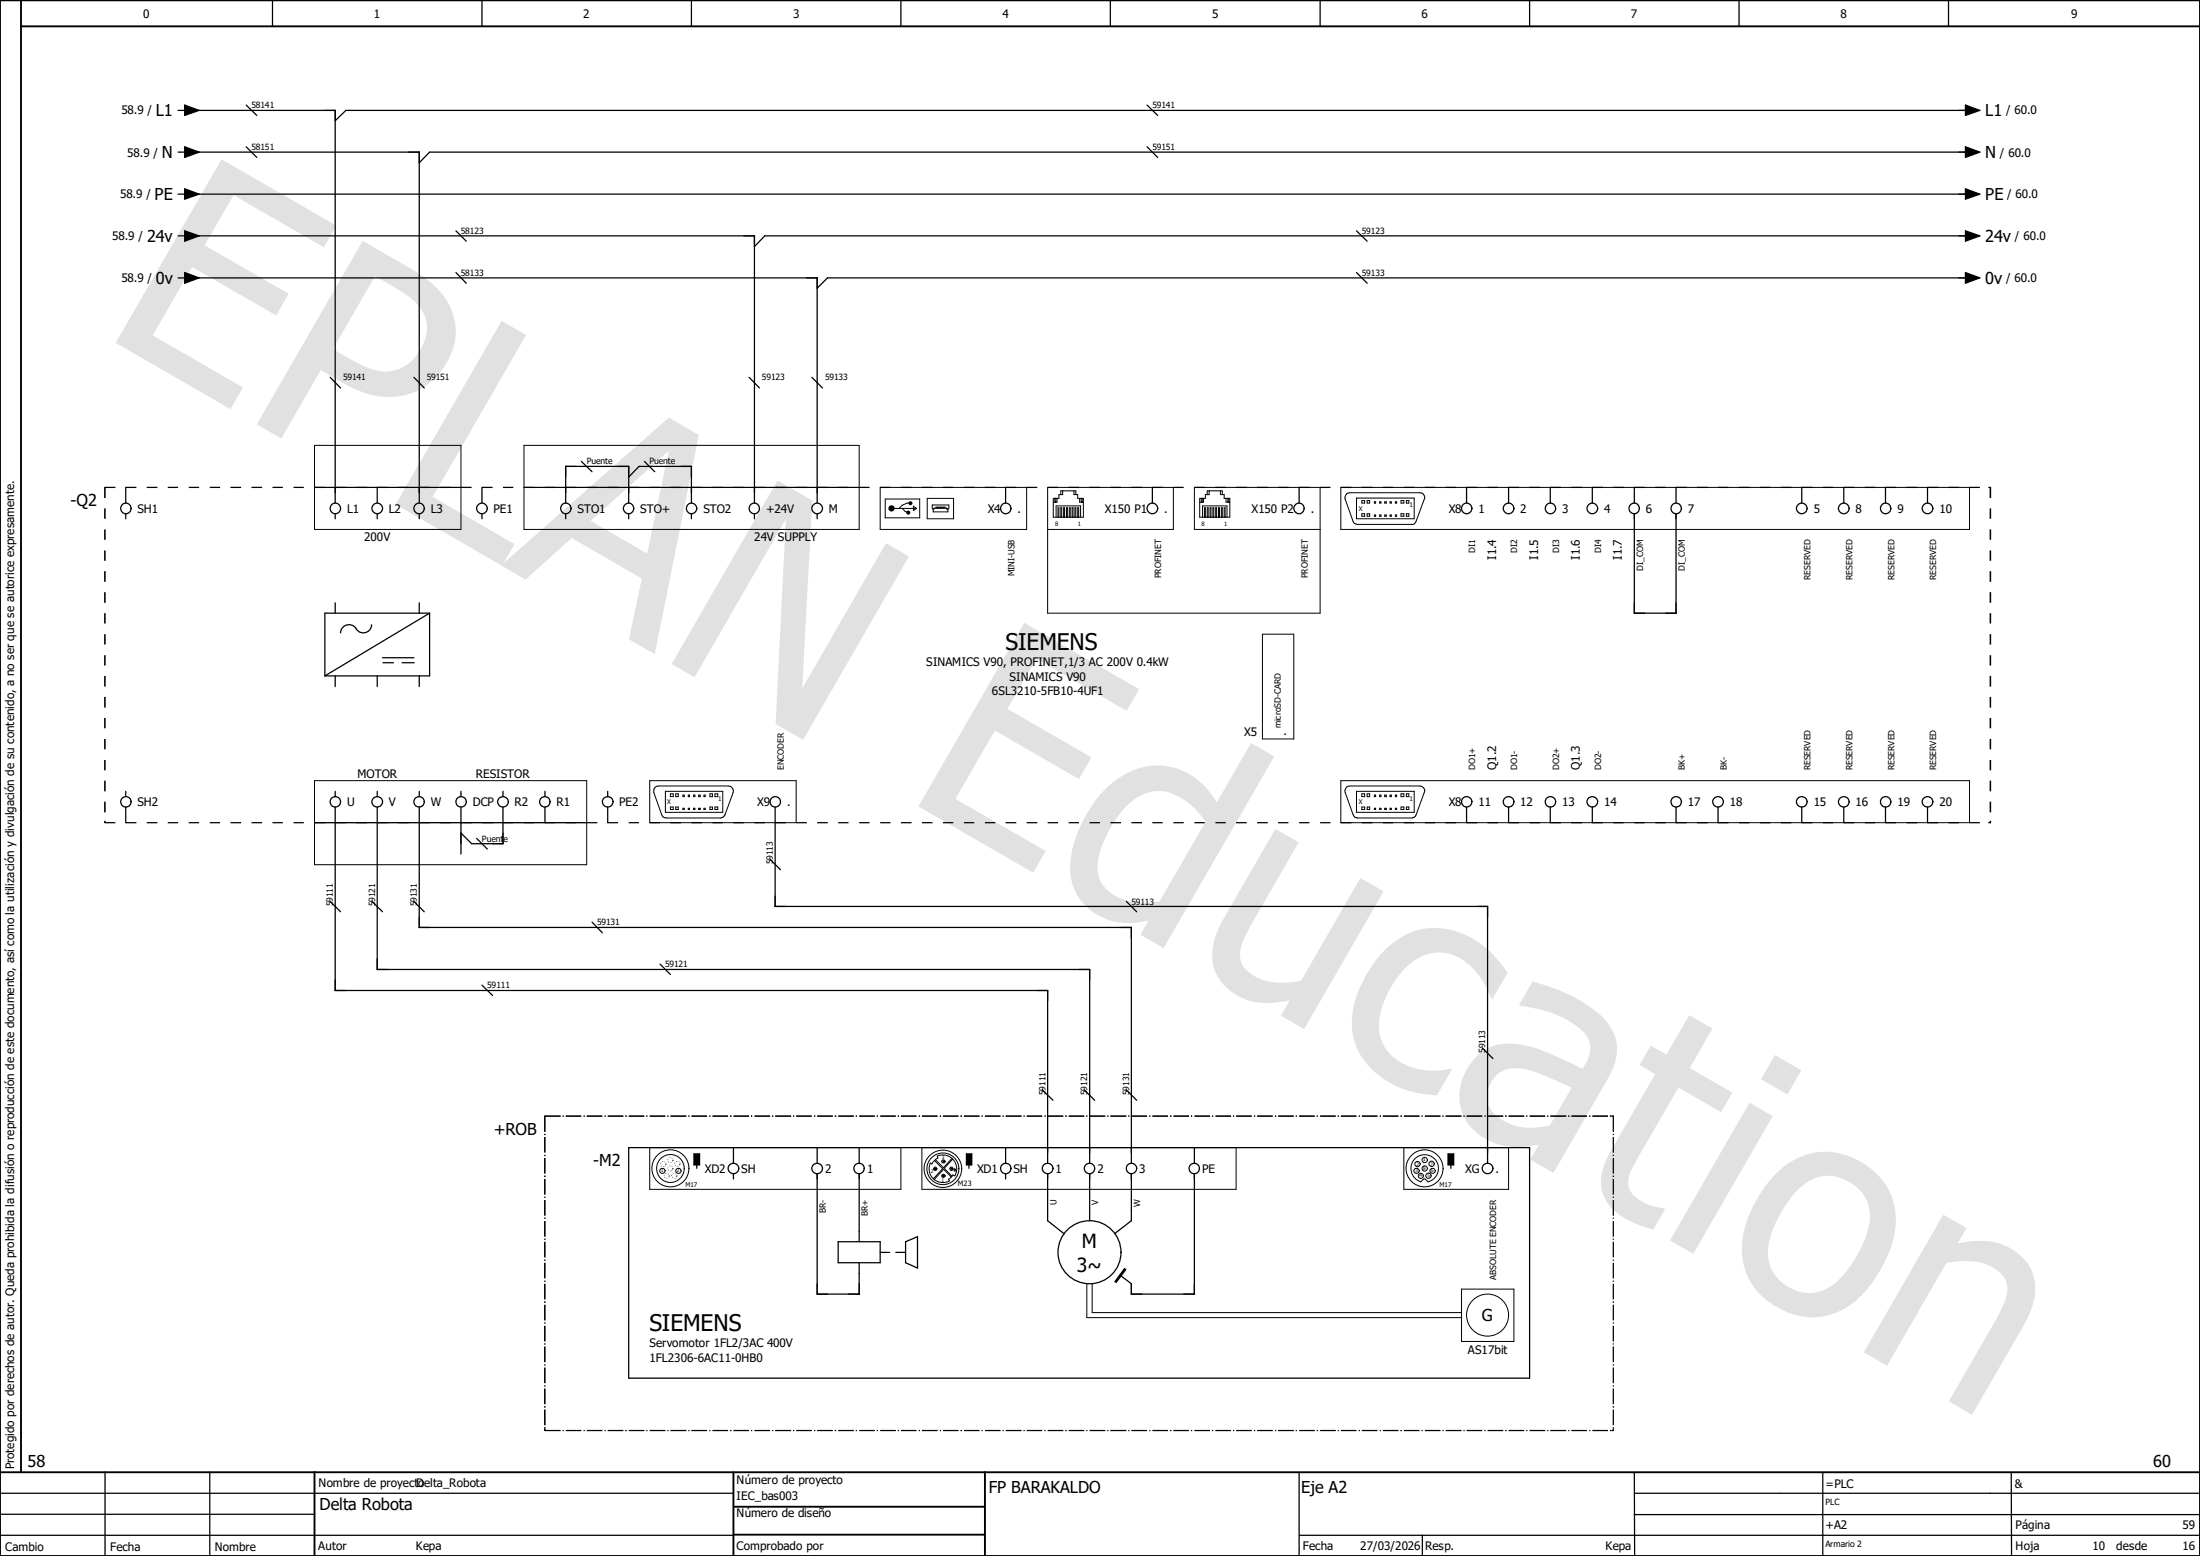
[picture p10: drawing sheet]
<svg xmlns="http://www.w3.org/2000/svg" width="297mm" height="210mm" viewBox="0 0 297 210" stroke-linecap="round" stroke-linejoin="round" font-family="sans-serif">
<path d="M210.1 -.1l-210.1 210.2M0 160.4l70.2 49.6M0 210v.1" fill="none" stroke="#fff" stroke-width=".14"/>
<g fill="none" stroke="#000" stroke-width=".17">
<path d="M36.8 0v3.6M65.1 0v3.6M93.3 0v3.6M121.6 0v3.6M149.9 0v3.6M178.2 0v3.6M206.5 0v3.6M234.8 0v3.6M263.1 0v3.6M14.2 198.7v11.3M28.3 198.7v11.3M175.4 198.8v11.2"/>
<path d="M220.6 198.8l.1 11M246.1 198.8v11.2M271.5 198.8l.1 11.1M0 207.2h99M0 201.5h99M0 204.4h42.5M175.5 207.2h121.5M192 207.2v2.8M220.6 204.4h76.4M220.6 201.5h76.4"/>
</g>
<path d="M0 0h297v210h-297zM2.8 3.6h294.2M2.8 0v198.7M0 198.7h297M42.5 198.7v11.3M99 198.8v11.1M133 198.7v11.3M99 203.4h33.9M99.1 207.1h33.9" fill="none" stroke="#000" stroke-width=".25"/>
<path d="M29.9 21.5l15.5 9-1.7 2.9-12.2-7.1-3.9 6.8 11.4 6.6-1.7 2.9-11.4-6.6-5.3 9.3 12.2 7-1.7 2.9-15.5-8.9zM49 32.5l6.2 3.6a13 13 0 0 1 5.6 5.3 7.9 7.9 0 0 1-.8 8.1 9.1 9.1 0 0 1-11.7 3.2 38.5 38.5 0 0 1-5-2.7l-5.3 9.2-3.3-1.9zM50.6 37.3l-5.7 9.8 2.3 1.3a10.2 10.2 0 0 0 5 1.7 6.1 6.1 0 0 0 5.3-6.9 7.2 7.2 0 0 0-3.6-4.1zM67.7 43.3l3.3 1.9-12.6 21.9 11.1 6.3-1.7 3-14.4-8.3zM67.6 76.3l22.7-19.9 4 2.3-5.9 29.6-3.5-2 1.8-8.2-9.5-5.5-6.2 5.6zM79.7 70.3l7.7 4.4 2.9-13.9zM105 64.9l4.7 2.7-1.4 25.3 11.3-19.6 3.1 1.8-14.3 24.8-3.7-2.2 1.4-27.6-12.3 21.3-3.1-1.8zM138.3 84.1l15.5 8.9-1.7 2.9-12.2-7-3.9 6.8 11.3 6.5-1.6 2.9-11.4-6.5-5.3 9.2 12.2 7.1-1.7 2.9-15.5-9zM149.4 106.4a9.5 9.5 0 0 1 9.3-2.7 9.8 9.8 0 0 1 5.6 4.6l4.6-8 3.1 1.8-14.9 25.9-3.1-1.8 1.1-1.9a9.1 9.1 0 0 1-7.5-1.2 7.2 7.2 0 0 1-3-7.5 18 18 0 0 1 4.8-9.2zM152.1 108.8a15.1 15.1 0 0 0-3.9 7.8 4.5 4.5 0 0 0 3.2 4.7 9.6 9.6 0 0 0 5.2 .3l6.2-10.7a9.3 9.3 0 0 0-5.7-4.1 5.9 5.9 0 0 0-5 2zM172.2 111.9l3.1 1.8-6.4 11.1a8.6 8.6 0 0 0-1.5 4.4 4 4 0 0 0 3 3 10.8 10.8 0 0 0 5.2 .2l8.1-13.9 3.1 1.8-10.7 18.6-3.2-1.8 1.2-2.1a10.2 10.2 0 0 1-6.6-.4 6.3 6.3 0 0 1-3.4-8.3l1.1-2.4zM186.7 128.5a9.3 9.3 0 0 1 10.5-2.6 13.2 13.2 0 0 1 6.3 5.4l-2 3.5-.2-.1a9.9 9.9 0 0 0-4.8-5.7 6 6 0 0 0-6.6 1.5 12.9 12.9 0 0 0-3.7 7.4 5.7 5.7 0 0 0 4 6 9.8 9.8 0 0 0 5.6 .4l.2 .1-2 3.5a12.4 12.4 0 0 1-10.3-5.4 9.5 9.5 0 0 1-.2-9 17.6 17.6 0 0 1 3.2-5zM201.9 145.2a3.6 3.6 0 0 0-.6 4.6 7.1 7.1 0 0 0 6.9 2.3l1-.2 3-5.1-1.9-.8a15.4 15.4 0 0 0-5.6-1.8h-.4a3.2 3.2 0 0 0-2.4 1zM206.9 132.5a21.8 21.8 0 0 1 9.6 4.9 6.1 6.1 0 0 1 .9 7.7l-7.7 13.2-3.1-1.8 1.1-2a10.5 10.5 0 0 1-6.4-.4 6.6 6.6 0 0 1-3-10.3 6.3 6.3 0 0 1 6.8-2.8 28.7 28.7 0 0 1 7.8 2.9l.7 .4a4.3 4.3 0 0 0 .9-3.8 7 7 0 0 0-3.4-3.1 17.9 17.9 0 0 0-5.8-1.6l-.2-.1zM222.9 141.1l2.1 1.2 3.1-5.3 3.1 1.8-3.1 5.4 5.8 3.3-1.5 2.6-5.8-3.3-5.1 8.9a10.4 10.4 0 0 0-1.7 3.8 2.76 2.76 0 0 0 1.6 2.5 6.9 6.9 0 0 0 3.2 1.1l.2 .1-1.6 2.8-1.2-.4a10.4 10.4 0 0 1-4.9-3.1 5.4 5.4 0 0 1-.4-5.7l.8-1.5 6-10.3-2.2-1.3zM236.2 148.8l3.1 1.8-10.7 18.6-3.1-1.8zM239.6 142.4l3.6 2.1-1.9 3.2-3.6-2zM239.5 158.6a9.1 9.1 0 0 1 12.5-1.3 9 9 0 0 1 3.5 10.5 16.9 16.9 0 0 1-5.9 8.5 8.9 8.9 0 0 1-10.5-.4 9 9 0 0 1-3.4-10.6 18.1 18.1 0 0 1 3.8-6.7zM242.6 160.7a15.1 15.1 0 0 0-3.9 7.7 5.6 5.6 0 0 0 6.9 6 8.5 8.5 0 0 0 4.5-4 12.4 12.4 0 0 0 2.3-6.3 5.6 5.6 0 0 0-6.2-5.4 6.1 6.1 0 0 0-3.6 2zM262.4 163.9l3.1 1.9-1.2 2a9.7 9.7 0 0 1 7.1 .7 6.2 6.2 0 0 1 2.9 7.9l-1.1 2.5-7 12.1-3.1-1.9 6.1-10.5a11.7 11.7 0 0 0 1.8-4.5 3.3 3.3 0 0 0-2.1-3.1 9.3 9.3 0 0 0-6.1-.5l-8 13.8-3.2-1.8z" fill="#e1e1e1"/>
<g fill="none" stroke="#000" stroke-width=".17">
<path d="M24 14.9h.9M24.9 14.2l2 .7-2 .7zM24.9 19.8l2 .7-2 .8zM25.5 14.9h19.8v53M33.2 14.2l1.5 1.4M33.2 19.8l1.5 1.5M154.9 14.2l1.4 1.4M154.9 19.8l1.4 1.5M265.3 14.2l2 .7-2 .7zM265.3 19.8l2 .7-2 .8zM265.9 14.9h-219.2l-1.4 1.4M24 20.5h.9"/>
<path d="M24 31.8h.9M24 37.5h.9M24 26.2h.9M24.9 25.5l2 .7-2 .7zM24.9 31.2l2 .6-2 .8zM24.9 36.8l2 .7-2 .7zM25.5 20.5h31.1v47.4M25.5 31.8h76.4v36.1M25.5 37.5h84.8v30.4M25.5 26.2h240.4M61.6 31.2l1.3 1.4M61.6 36.8l1.3 1.4"/>
<path d="M183.1 31.2l1.5 1.4M183.1 36.8l1.5 1.4M265.3 25.5l2 .7-2 .7zM265.3 31.2l2 .6-2 .8zM265.3 36.8l2 .7-2 .7zM265.9 20.5h-207.9l-1.4 1.5M265.9 31.8h-162.6l-1.4 1.5M265.9 37.5h-154.2l-1.4 1.4M44.6 50.9l1.4 1.5M55.9 50.9l1.4 1.5M101.1 50.9l1.4 1.5M109.6 50.9l1.4 1.5"/>
<path d="M17 65.8v2.1M17 69.3v.7M45.3 69.3v.7M50.9 65.8v2.1M50.9 69.3v.7M56.6 69.3v.7M65.1 65.8v2.1M65.1 69.3v.7M76.4 67.9v-5h8.5v5M76.4 69.3v.7M78.5 62.3l1.4 1.4M84.9 64.4l1.4-1.5h7v5"/>
<path d="M84.9 69.3v.7M87 62.3l1.4 1.4M93.3 69.3v.7M101.9 69.3v.7M110.3 69.3v.7M135.8 65.8v2.1M155.6 65.8v2.1M175.4 65.8v2.1M198 65.8v2.1M203.7 65.8v2.1M209.3 65.8v2.1M215 65.8v2.1"/>
<path d="M220.6 69.3v13.5h5.7v-13.5M220.6 65.8v2.1M226.3 65.8v2.1M243.2 65.8v2.1M248.9 65.8v2.1M254.6 65.8v2.1M260.2 65.8v2.1M45.3 81.4v1.4M45.3 91.2v1.5M50.2 84.3a1.12 1.12 0 0 1-.9 1.1 1.12 1.12 0 0 1-1.2-.5 1.14 1.14 0 0 0-1.3-.5 1.14 1.14 0 0 0-.8 1M50.9 91.2v1.5M51.6 88.8h4.3"/>
<path d="M51.6 89.5h1.6M54.3 89.5h1.6M56.6 81.4v1.4M56.6 91.2v1.5M58 82.8h-14.1v8.4M58 82.8v8.4h-14.1M58 82.8l-14.1 8.4M17 106.8v.7M17 108.9v2.1M45.3 106.8v.7M45.3 108.9v24.8h96.1v23.3M50.9 106.8v.7"/>
<path d="M50.9 108.9v22h96.2v26.1M56.6 106.8v.7M56.6 108.9v16.3h96.1v31.8M62.2 106.8v.7M62.2 108.9v6.4M64.3 113.2l1.5 1.4M67.9 108.9v5h-4.2l-1.5-1.5M67.9 106.8v.7M73.6 106.8v.7M73.6 108.9v2.1M82 106.8v.7M82 108.9v2.1"/>
<path d="M104 116l1.4 1.4M104.6 108.9v13.4h96.2v34.7M198 108.9v2.1M203.7 108.9v2.1M209.3 108.9v2.1M215 108.9v2.1M226.3 108.9v2.1M231.9 108.9v2.1M243.2 108.9v2.1M248.9 108.9v2.1M254.6 108.9v2.1M260.2 108.9v2.1"/>
<path d="M44.6 121.7l1.4 1.4M50.2 121.7l1.4 1.4M55.9 121.7l1.4 1.4M65.1 133l1.4 1.4M79.9 124.5l1.4 1.4M89.1 130.1l1.4 1.4M152.1 121.7l1.4 1.4M84.9 154.9h121.6v31.1h-121.6zM93.7 155.7h.7v1.5h-.7zM94.1 157.2v.5M99 154.9v2.1M99 158.4v.7"/>
<path d="M110.3 154.9v2.1M110.3 158.4v16.3h5.7v-4.3M116 154.9v2.1M116 158.4v9.2M130.5 155.7h.7v1.5h-.7zM130.8 157.2v.5M135.8 154.9v2.1M135.8 158.4v.7M140.7 147.1l1.5 1.4M141.4 158.4v6.4l2.3 1.7M146.4 147.1l1.4 1.4M147.1 158.4v6.4"/>
<path d="M152.1 147.1l1.4 1.4M152.7 158.4v6.4l-2.2 1.7M161.2 158.4v16.3h-8.5v-1.4l-1.5-1.2M161.2 154.9v2.1M195.5 155.7h.8v1.5h-.8zM195.9 157.2v.5M200.1 141.4l1.4 1.5M113.2 167.6h5.6v2.8h-5.6zM118.8 169h1.3M120.9 169h1.4M122.3 167.6l1.6-.7v4.3l-1.6-.8zM151.8 171.2l.2 .2-1.3 1.7-.2-.1z"/>
<circle cx="17" cy="68.6" r=".71"/>
<circle cx="45.3" cy="68.6" r=".71"/>
<circle cx="50.9" cy="68.6" r=".72"/>
<circle cx="56.6" cy="68.6" r=".71"/>
<circle cx="65.1" cy="68.6" r=".72"/>
<circle cx="76.4" cy="68.6" r=".71"/>
<circle cx="84.9" cy="68.6" r=".7"/>
<circle cx="93.4" cy="68.6" r=".71"/>
<circle cx="101.8" cy="68.6" r=".71"/>
<circle cx="110.3" cy="68.6" r=".72"/>
<circle cx="135.8" cy="68.6" r=".71"/>
<circle cx="155.6" cy="68.6" r=".72"/>
<circle cx="175.4" cy="68.6" r=".7"/>
<circle cx="198" cy="68.6" r=".71"/>
<circle cx="203.7" cy="68.6" r=".72"/>
<circle cx="209.3" cy="68.6" r=".71"/>
<circle cx="215" cy="68.6" r=".72"/>
<circle cx="220.6" cy="68.6" r=".71"/>
<circle cx="226.3" cy="68.6" r=".71"/>
<circle cx="243.3" cy="68.6" r=".72"/>
<circle cx="248.9" cy="68.6" r=".72"/>
<circle cx="254.6" cy="68.6" r=".71"/>
<circle cx="260.2" cy="68.6" r=".72"/>
<circle cx="17" cy="108.2" r=".7"/>
<circle cx="45.3" cy="108.2" r=".7"/>
<circle cx="50.9" cy="108.2" r=".71"/>
<circle cx="56.6" cy="108.2" r=".7"/>
<circle cx="62.2" cy="108.2" r=".7"/>
<circle cx="67.9" cy="108.2" r=".71"/>
<circle cx="73.6" cy="108.2" r=".7"/>
<circle cx="82.1" cy="108.2" r=".71"/>
<circle cx="104.7" cy="108.2" r=".7"/>
<circle cx="198" cy="108.2" r=".7"/>
<circle cx="203.7" cy="108.2" r=".71"/>
<circle cx="209.3" cy="108.2" r=".7"/>
<circle cx="215" cy="108.2" r=".71"/>
<circle cx="226.3" cy="108.2" r=".7"/>
<circle cx="232" cy="108.2" r=".71"/>
<circle cx="243.3" cy="108.2" r=".71"/>
<circle cx="248.9" cy="108.2" r=".71"/>
<circle cx="254.6" cy="108.2" r=".7"/>
<circle cx="260.2" cy="108.2" r=".71"/>
<circle cx="99" cy="157.7" r=".71"/>
<circle cx="110.3" cy="157.7" r=".71"/>
<circle cx="116" cy="157.7" r=".7"/>
<circle cx="135.8" cy="157.7" r=".7"/>
<circle cx="141.4" cy="157.7" r=".71"/>
<circle cx="147.1" cy="157.7" r=".7"/>
<circle cx="152.8" cy="157.7" r=".7"/>
<circle cx="161.2" cy="157.7" r=".7"/>
<circle cx="200.8" cy="157.7" r=".71"/>
<circle cx="147.1" cy="169" r="4.3"/>
</g>
<g fill="none" stroke="#000" stroke-width=".14">
<path d="M42.5 65.8h19.7M42.5 60.1h19.7v11.4h-19.7zM70.7 65.8h45.3M70.7 60.1h45.3v11.4h-45.3zM118.8 65.8h19.8v5.7h-19.8zM119.5 67.4h4.7v2.5h-4.7zM120.4 68.6h3.3M121.8 68.6l.4 .4 .4 .2M122.8 67.9h-.3l-.7 .3-.4 .4M123.3 68.3l.4 .3-.4 .3zM125.2 67.3h3.5v2.7h-3.5zM126 68.7h.1v-.1h1.7v.1h.2"/>
<path d="M126 68.7v.4h2v-.4M126 68.7l-.1-.1v-.4h2.2v.4l-.1 .1M126.4 68.6v-.1h.1v.1M126.6 68.6v-.1h.2v.1M126.9 68.6v-.1h.1v.1M127.2 68.6v-.1h.1v.1M127.4 68.6v-.1h.2v.1M141.4 71.5h17v-5.7h-17v17h36.8v-17h-17v5.7h17M142.4 67.3v.5M142.5 67.3v.5M142.6 69.8v-1.5h3.3v1.5M142.7 67.3v.5h-.5"/>
<path d="M142.8 69.8v-1.3h.2v1.3M143.2 66.8v-.5h2v.5M143.2 69.8v-1.3h.1v1.3M143.5 66.3v.5h-.5v.5h-.8v2.5h4.1v-2.5h-.8v-.5h-.5v-.5M143.6 69.8v-1.3h.1v1.3M144 69.8v-1.3h.1v1.3M144.4 69.8v-1.3h.1v1.3M144.7 69.8v-1.3h.2v1.3M145.1 69.8v-1.3h.1v1.3M145.5 69.8v-1.3h.1v1.3M145.8 67.3v.5h.5M146 67.3v.5"/>
<path d="M146.1 67.3v.5M162.2 67.3v.5M162.3 67.3v.5M162.3 69.8v-1.5h3.4v1.5M162.5 67.3v.5h-.5M162.6 69.8v-1.3h.1v1.3M163 66.8v-.5h2v.5M163 69.8v-1.3h.1v1.3M163.2 66.3v.5h-.5v.5h-.7v2.5h4v-2.5h-.7v-.5h-.5v-.5M163.4 69.8v-1.3h.1v1.3M163.7 69.8v-1.3h.2v1.3M164.1 69.8v-1.3h.2v1.3"/>
<path d="M164.5 69.8v-1.3h.1v1.3M164.9 69.8v-1.3h.1v1.3M165.3 69.8v-1.3h.1v1.3M165.5 67.3v.5h.5M165.8 67.3v.5M165.9 67.3v.5M181 65.8h84.9v5.7h-84.9zM181.8 66.7l.4-.2h9.5a.62 .62 0 0 1 .6 .9l-1.1 3-.2 .3-.2 .1h-7.5a.62 .62 0 0 1-.6-.4l-1.1-3v-.3zM183.1 67.2h7.8v2.8h-7.8zM183.9 67.6h.3v.3h-.3zM183.9 69.3h.3v.4h-.3zM184.6 67.6h.3v.3h-.3z"/>
<path d="M184.6 69.3h.3v.4h-.3zM185.5 67.7h.2v.2h-.2zM185.5 69.5h.2v.2h-.2zM186.3 67.7h.1v.2h-.1zM186.3 69.5h.1v.2h-.1zM186.9 67.7h.3v.2h-.3zM186.9 69.5h.3v.2h-.3zM187.7 67.7h.1v.2h-.1zM187.7 69.5h.1v.2h-.1zM188.4 67.7h.2v.2h-.2zM188.4 69.5h.2v.2h-.2zM189.1 67.6h.4v.3h-.4z"/>
<path d="M189.1 69.3h.4v.4h-.4zM189.9 67.6h.3v.3h-.3zM189.9 69.3h.3v.4h-.3zM170.4 85.6h4.3v14.1h-4.3zM42.5 105.4h36.7v11.3h-36.7zM42.5 111h36.7M87.7 105.4h19.8v5.6h-19.8zM88.4 106.3l.5-.2h9.4a.7 .7 0 0 1 .7 .9l-1.1 3-.4 .4h-7.5a.6 .6 0 0 1-.7-.5l-1-2.9v-.5zM89.8 106.8h7.8v2.8h-7.8zM90.5 107.1h.4v.4h-.4zM90.5 108.9h.4v.4h-.4zM91.2 107.1h.4v.4h-.4z"/>
<path d="M91.2 108.9h.4v.4h-.4zM92.2 107.3h.2v.2h-.2zM92.2 109.1h.2v.2h-.2zM92.9 107.3h.2v.2h-.2zM92.9 109.1h.2v.2h-.2zM93.6 107.3h.2v.2h-.2zM93.6 109.1h.2v.2h-.2zM94.3 107.3h.2v.2h-.2zM94.3 109.1h.2v.2h-.2zM95 107.3h.2v.2h-.2zM95 109.1h.2v.2h-.2zM95.8 107.1h.4v.4h-.4z"/>
<path d="M95.8 108.9h.4v.4h-.4zM96.5 107.1h.4v.4h-.4zM96.5 108.9h.4v.4h-.4zM181 105.4h84.9v5.6h-84.9zM181.8 106.3l.4-.2h9.5a.65 .65 0 0 1 .6 .9l-1.1 3-.2 .3-.3 .1h-7.4a.59 .59 0 0 1-.6-.5l-1.1-2.9v-.3zM183.1 106.8h7.8v2.8h-7.8zM183.9 107.1h.3v.4h-.3zM183.9 108.9h.3v.4h-.3zM184.6 107.1h.3v.4h-.3zM184.6 108.9h.3v.4h-.3zM185.5 107.3h.2v.2h-.2zM185.5 109.1h.2v.2h-.2z"/>
<path d="M186.3 107.3h.1v.2h-.1zM186.3 109.1h.1v.2h-.1zM186.9 107.3h.3v.2h-.3zM186.9 109.1h.3v.2h-.3zM187.7 107.3h.1v.2h-.1zM187.7 109.1h.1v.2h-.1zM188.4 107.3h.2v.2h-.2zM188.4 109.1h.2v.2h-.2zM189.1 107.1h.4v.4h-.4zM189.1 108.9h.4v.4h-.4zM189.9 107.1h.3v.4h-.3zM189.9 108.9h.3v.4h-.3z"/>
<path d="M87.7 154.9h33.9v5.6h-33.9zM89.9 157.1h.1M90.3 158.7h.1M90.8 156.6h.1M90.8 157.7h.1M91.4 158.7h.1M91.8 157.1h.1M124.5 154.9h42.4v5.6h-42.4zM126.1 157.6l.2-.1 .1 .1 .1 .2-.1 .1-.1 .1-.2-.1-.1-.1zM126.2 156.6l1.1 1.1-1.3 1.4M126.2 157.7h.1v.1h-.1zM126.5 156a1.88 1.88 0 0 1 2.2 .5 1.88 1.88 0 0 1 .2 2.2l-.2-.1-.6 .6 .1 .2a1.86 1.86 0 0 1-2.2-.3 1.86 1.86 0 0 1-.4-2.1l.2 .1 .4-.5 .4-.3z"/>
<path d="M127.2 158.6h.3l.1 .1-.1 .2h-.3l-.1-.2zM127.2 156.6h.3l.1 .2-.1 .1h-.3l-.1-.1zM127.3 158.6l.2 .1-.2 .1zM127.3 156.7h.1v.1h-.1zM128.3 157.6h.3v.3l-.2 .1-.1-.1zM128.4 157.7h.1v.1h-.1zM128.4 158.9l-1-1.1-1.3 1.4M128.5 156.3l-1.1 1.3-1.1-1.1M128.6 156.5l-1.1 1.2 1 1M128.7 157.9h.4M128.8 157.9h.2M128.8 158.1h.2"/>
<path d="M128.9 157.7v.2M189.5 154.9h14.2v5.6h-14.2zM191 156.4a1.86 1.86 0 0 1 3 .4 1.86 1.86 0 0 1-1.2 2.7l-.5-.4-.5 .4a1.89 1.89 0 0 1-.8-3.1zM146.7 173.3v4.5h50.6M147.4 173.3v3.9h49.9M197.3 174h7.1v7.1h-7.1z"/>
<circle cx="89.4" cy="158" r=".35"/>
<circle cx="90.5" cy="157.7" r="1.87"/>
<circle cx="90.5" cy="157.7" r="2.5"/>
<circle cx="91.6" cy="158" r=".35"/>
<circle cx="127.3" cy="157.8" r="2.53"/>
<circle cx="127.3" cy="157.8" r="2.15"/>
<circle cx="191.2" cy="158" r=".35"/>
<circle cx="191.4" cy="157.1" r=".36"/>
<circle cx="191.8" cy="158.7" r=".34"/>
<circle cx="192.3" cy="157.7" r="2.49"/>
<circle cx="192.3" cy="157.7" r=".36"/>
<circle cx="192.3" cy="156.6" r=".36"/>
<circle cx="192.9" cy="158.7" r=".36"/>
<circle cx="193.3" cy="157.1" r=".36"/>
<circle cx="193.4" cy="158" r=".35"/>
<circle cx="200.8" cy="177.5" r="2.84"/>
</g>
<g fill="#000">
<path d="M120 68.4a.42 .42 0 0 1 .5-.2 .42 .42 0 0 1 .3 .4h-.4h.4a.42 .42 0 0 1-.6 .4 .42 .42 0 0 1-.2-.6z" fill-rule="evenodd"/>
<path d="M122.4 69.1l.2-.2 .3 .3h-.3h.3a.28 .28 0 0 1-.3 .3 .28 .28 0 0 1-.2-.4z" fill-rule="evenodd"/>
<path d="M122.7 67.7h.3l.2 .2h-.3h.3a.28 .28 0 0 1-.3 .3 .28 .28 0 0 1-.3-.3z" fill-rule="evenodd"/>
</g>
<g fill="#000">
<path d="M24.9 14.2l2 .7-2 .7zM24.9 19.8l2 .7-2 .8zM265.3 14.2l2 .7-2 .7zM265.3 19.8l2 .7-2 .8zM24.9 25.5l2 .7-2 .7zM24.9 31.2l2 .6-2 .8zM24.9 36.8l2 .7-2 .7zM265.3 25.5l2 .7-2 .7zM265.3 31.2l2 .6-2 .8zM265.3 36.8l2 .7-2 .7zM268.4 65.7l.4 .1-.4 .1zM14.1 110.8h.2l-.1 .3-.1-.1z"/>
<path d="M268.4 111h.4l-.4 .1zM268.6 110.8h.2l-.1 .3-.1-.1zM93.7 155.7h.7v1.5h-.7zM130.5 155.7h.7v1.5h-.7zM195.5 155.7h.8v1.5h-.8zM217.6 150.5l.3 .1-.1 .1h-.2zM151.8 171.2l.2 .2-1.3 1.7-.2-.1zM73.4 192.8h.3l-.1 .4-.2-.1zM217.6 193l.3 .1-.3 .1zM217.7 192.8h.2l-.1 .4z"/>
<path d="M14.1 65.8v1.4h.2v-1.4l-.1-.1zM14.1 68.6v1.4h.2v-1.4zM14.1 71.5v1.4h.2v-1.4zM14.1 74.3v1.4h.2v-1.4zM14.1 77.1v1.4h.2v-1.4zM14.1 79.9v1.5h.2v-1.5zM14.1 82.8v1.4h.2v-1.4zM14.1 85.6v1.4h.2v-1.4zM14.1 88.4v1.4h.2v-1.4zM14.1 91.2v1.5h.2v-1.5zM14.1 94.1v1.4h.2v-1.4zM14.1 96.9v1.4h.2v-1.4zM14.1 99.7v1.4h.2v-1.4zM14.1 102.6v1.4h.2v-1.4zM14.1 105.4v1.4h.2v-1.4zM14.1 108.2v1.4h.2v-1.4z"/>
<path d="M14.1 65.8l.1 .1h1.4v-.2h-1.4zM17 65.7v.2h1.4v-.2zM19.8 65.7v.2h1.5v-.2zM22.6 65.7v.2h1.4v-.2zM25.5 65.7v.2h1.4v-.2zM28.3 65.7v.2h1.4v-.2zM31.1 65.7v.2h1.5v-.2zM34 65.7v.2h1.4v-.2zM36.8 65.7v.2h1.4v-.2zM39.6 65.7v.2h1.4v-.2zM42.5 65.7v.2h1.4v-.2z"/>
<path d="M45.3 65.7v.2h1.4v-.2zM48.1 65.7v.2h1.4v-.2zM50.9 65.7v.2h1.4v-.2zM53.8 65.7v.2h1.4v-.2zM56.6 65.7v.2h1.4v-.2zM59.4 65.7v.2h1.4v-.2zM62.2 65.7v.2h1.5v-.2zM65.1 65.7v.2h1.4v-.2zM67.9 65.7v.2h1.4v-.2zM70.7 65.7v.2h1.4v-.2zM73.6 65.7v.2h1.4v-.2z"/>
<path d="M76.4 65.7v.2h1.4v-.2zM79.2 65.7v.2h1.4v-.2zM82 65.7v.2h1.4v-.2zM84.9 65.7v.2h1.4v-.2zM87.7 65.7v.2h1.4v-.2zM90.5 65.7v.2h1.4v-.2zM93.3 65.7v.2h1.5v-.2zM96.2 65.7v.2h1.4v-.2zM99 65.7v.2h1.4v-.2zM101.9 65.7v.2h1.4v-.2zM104.6 65.7v.2h1.5v-.2z"/>
<path d="M107.5 65.7v.2h1.4v-.2zM110.3 65.7v.2h1.5v-.2zM113.2 65.7v.2h1.4v-.2zM116 65.7v.2h1.4v-.2zM118.8 65.7v.2h1.4v-.2zM121.6 65.7v.2h1.5v-.2zM124.5 65.7v.2h1.4v-.2zM127.3 65.7v.2h1.4v-.2zM130.1 65.7v.2h1.4v-.2zM133 65.7v.2h1.4v-.2zM135.8 65.7v.2h1.4v-.2z"/>
<path d="M138.6 65.7v.2h1.4v-.2zM141.4 65.7v.2h1.4v-.2zM144.3 65.7v.2h1.4v-.2zM147.1 65.7v.2h1.4v-.2zM149.9 65.7v.2h1.4v-.2zM152.7 65.7v.2h1.5v-.2zM155.6 65.7v.2h1.4v-.2zM158.4 65.7v.2h1.4v-.2zM161.2 65.7v.2h1.4v-.2zM164.1 65.7v.2h1.4v-.2zM166.9 65.7v.2h1.4v-.2z"/>
<path d="M169.7 65.7v.2h1.5v-.2zM172.6 65.7v.2h1.3v-.2zM175.4 65.7v.2h1.4v-.2zM178.2 65.7v.2h1.4v-.2zM181 65.7v.2h1.5v-.2zM183.9 65.7v.2h1.4v-.2zM186.7 65.7v.2h1.4v-.2zM189.5 65.7v.2h1.4v-.2zM192.4 65.7v.2h1.4v-.2zM195.2 65.7v.2h1.4v-.2zM198 65.7v.2h1.4v-.2z"/>
<path d="M200.8 65.7v.2h1.4v-.2zM203.7 65.7v.2h1.4v-.2zM206.5 65.7v.2h1.4v-.2zM209.3 65.7v.2h1.4v-.2zM212.1 65.7v.2h1.5v-.2zM215 65.7v.2h1.4v-.2zM217.8 65.7v.2h1.4v-.2zM220.6 65.7v.2h1.4v-.2zM223.5 65.7v.2h1.4v-.2zM226.3 65.7v.2h1.4v-.2zM229.1 65.7v.2h1.4v-.2z"/>
<path d="M231.9 65.7v.2h1.4v-.2zM234.8 65.7v.2h1.4v-.2zM237.6 65.7v.2h1.4v-.2zM240.4 65.7v.2h1.5v-.2zM243.2 65.7v.2h1.5v-.2zM246.1 65.7v.2h1.4v-.2zM248.9 65.7v.2h1.4v-.2zM251.8 65.7v.2h1.4v-.2zM254.6 65.7v.2h1.4v-.2zM257.4 65.7v.2h1.4v-.2zM260.2 65.7v.2h1.5v-.2zM263.1 65.7v.2h1.4v-.2zM265.9 65.7v.2h1.4v-.2z"/>
<path d="M268.6 65.8v1.4h.2v-1.4l-.1-.1zM268.6 68.6v1.4h.2v-1.4zM268.6 71.5v1.4h.2v-1.4zM268.6 74.3v1.4h.2v-1.4zM268.6 77.1v1.4h.2v-1.4zM268.6 79.9v1.5h.2v-1.5zM268.6 82.8v1.4h.2v-1.4zM268.6 85.6v1.4h.2v-1.4zM268.6 88.4v1.4h.2v-1.4zM268.6 91.2v1.5h.2v-1.5zM268.6 94.1v1.4h.2v-1.4zM268.6 96.9v1.4h.2v-1.4zM268.6 99.7v1.4h.2v-1.4zM268.6 102.6v1.4h.2v-1.4zM268.6 105.4v1.4h.2v-1.4zM268.6 108.2v1.4h.2v-1.4z"/>
<path d="M14.1 111l.1 .1h1.4v-.1h-1.4zM17 111v.1h1.4v-.1zM19.8 111v.1h1.5v-.1zM22.6 111v.1h1.4v-.1zM25.5 111v.1h1.4v-.1zM28.3 111v.1h1.4v-.1zM31.1 111v.1h1.5v-.1zM34 111v.1h1.4v-.1zM36.8 111v.1h1.4v-.1zM39.6 111v.1h1.4v-.1zM42.5 111v.1h1.4v-.1z"/>
<path d="M45.3 111v.1h1.4v-.1zM48.1 111v.1h1.4v-.1zM50.9 111v.1h1.4v-.1zM53.8 111v.1h1.4v-.1zM56.6 111v.1h1.4v-.1zM59.4 111v.1h1.4v-.1zM62.2 111v.1h1.5v-.1zM65.1 111v.1h1.4v-.1zM67.9 111v.1h1.4v-.1zM70.7 111v.1h1.4v-.1zM73.6 111v.1h1.4v-.1z"/>
<path d="M76.4 111v.1h1.4v-.1zM79.2 111v.1h1.4v-.1zM82 111v.1h1.4v-.1zM84.9 111v.1h1.4v-.1zM87.7 111v.1h1.4v-.1zM90.5 111v.1h1.4v-.1zM93.3 111v.1h1.5v-.1zM96.2 111v.1h1.4v-.1zM99 111v.1h1.4v-.1zM101.9 111v.1h1.4v-.1zM104.6 111v.1h1.5v-.1z"/>
<path d="M107.5 111v.1h1.4v-.1zM110.3 111v.1h1.5v-.1zM113.2 111v.1h1.4v-.1zM116 111v.1h1.4v-.1zM118.8 111v.1h1.4v-.1zM121.6 111v.1h1.5v-.1zM124.5 111v.1h1.4v-.1zM127.3 111v.1h1.4v-.1zM130.1 111v.1h1.4v-.1zM133 111v.1h1.4v-.1zM135.8 111v.1h1.4v-.1z"/>
<path d="M138.6 111v.1h1.4v-.1zM141.4 111v.1h1.4v-.1zM144.3 111v.1h1.4v-.1zM147.1 111v.1h1.4v-.1zM149.9 111v.1h1.4v-.1zM152.7 111v.1h1.5v-.1zM155.6 111v.1h1.4v-.1zM158.4 111v.1h1.4v-.1zM161.2 111v.1h1.4v-.1zM164.1 111v.1h1.4v-.1zM166.9 111v.1h1.4v-.1z"/>
<path d="M169.7 111v.1h1.5v-.1zM172.6 111v.1h1.3v-.1zM175.4 111v.1h1.4v-.1zM178.2 111v.1h1.4v-.1zM181 111v.1h1.5v-.1zM183.9 111v.1h1.4v-.1zM186.7 111v.1h1.4v-.1zM189.5 111v.1h1.4v-.1zM192.4 111v.1h1.4v-.1zM195.2 111v.1h1.4v-.1zM198 111v.1h1.4v-.1z"/>
<path d="M200.8 111v.1h1.4v-.1zM203.7 111v.1h1.4v-.1zM206.5 111v.1h1.4v-.1zM209.3 111v.1h1.4v-.1zM212.1 111v.1h1.5v-.1zM215 111v.1h1.4v-.1zM217.8 111v.1h1.4v-.1zM220.6 111v.1h1.4v-.1zM223.5 111v.1h1.4v-.1zM226.3 111v.1h1.4v-.1zM229.1 111v.1h1.4v-.1z"/>
<path d="M231.9 111v.1h1.4v-.1zM234.8 111v.1h1.4v-.1zM237.6 111v.1h1.4v-.1zM240.4 111v.1h1.5v-.1zM243.2 111v.1h1.5v-.1zM246.1 111v.1h1.4v-.1zM248.9 111v.1h1.4v-.1zM251.8 111v.1h1.4v-.1zM254.6 111v.1h1.4v-.1zM257.4 111v.1h1.4v-.1zM260.2 111v.1h1.5v-.1zM263.1 111v.1h1.4v-.1zM265.9 111v.1h1.4v-.1z"/>
<path d="M73.4 150.6v2.2h.3v-2.2l-.1-.1zM73.4 153v.2h.3v-.2zM73.4 153.5v2.1h.3v-2.1zM73.4 155.9v.1h.3v-.1zM73.4 156.3v2.1h.3v-2.1zM73.4 158.7v.2h.3v-.2zM73.4 159.1v2.1h.3v-2.1zM73.4 161.5v.2h.3v-.2zM73.4 162v2.1h.3v-2.1zM73.4 164.3v.2h.3v-.2zM73.4 164.8v2.1h.3v-2.1zM73.4 167.2v.1h.3v-.1zM73.4 167.6v2.1h.3v-2.1zM73.4 170v.2h.3v-.2zM73.4 170.4v2.2h.3v-2.2zM73.4 172.8v.2h.3v-.2zM73.4 173.3v2.1h.3v-2.1zM73.4 175.6v.3h.3v-.3zM73.4 176.1v2.1h.3v-2.1zM73.4 178.5v.1h.3v-.1zM73.4 178.9v2.2h.3v-2.2zM73.4 181.3v.2h.3v-.2zM73.4 181.7v2.2h.3v-2.2zM73.4 184.2v.1h.3v-.1zM73.4 184.6v2.1h.3v-2.1zM73.4 187v.2h.3v-.2zM73.4 187.4v2.1h.3v-2.1zM73.4 189.8v.2h.3v-.2zM73.4 190.2v2.2h.3v-2.2zM73.4 192.6v.2h.3v-.2z"/>
<path d="M73.4 150.6l.2 .1h2.1v-.2h-2.1zM75.9 150.5v.2h.2v-.2zM76.4 150.5v.2h2.1v-.2zM78.8 150.5v.2h.2v-.2zM79.2 150.5v.2h2.1v-.2zM81.6 150.5v.2h.2v-.2zM82 150.5v.2h2.2v-.2zM84.4 150.5v.2h.2v-.2zM84.9 150.5v.2h2.1v-.2zM87.2 150.5v.2h.2v-.2zM87.7 150.5v.2h2.1v-.2zM90.1 150.5v.2h.2v-.2z"/>
<path d="M89.9 157.1v.2zM89.7 156.8h.1v.1zM89.4 156.8l.1-.1v.1zM89.2 157h.1l-.1 .1zM89.2 157.3l.1 .1zM89.5 157.4h.2v.1zM89.8 157.2v.2z"/>
<path d="M90.3 158.7v.1zM90.1 158.4l.2 .1zM89.8 158.4l.2-.1zM89.7 158.5l-.1 .2zM89.7 158.9l.1 .1zM90 159h.2zM90.3 158.8v.1z"/>
<path d="M90.5 150.5v.2h2.2v-.2zM92.9 150.5v.2h.2v-.2zM93.3 150.5v.2h2.2v-.2zM95.8 150.5v.2h.1v-.2zM96.2 150.5v.2h2.1v-.2zM98.6 150.5v.2h.2v-.2zM99 150.5v.2h2.1v-.2zM101.4 150.5v.2h.2v-.2zM101.9 150.5v.2h2.1v-.2zM104.2 150.5v.2h.2v-.2zM104.6 150.5v.2h2.2v-.2zM107.1 150.5v.2h.1v-.2z"/>
<path d="M90.8 156.5v.2zM90.6 156.3l.2 .1zM90.3 156.3l.2-.1zM90.2 156.4l-.1 .2zM90.2 156.8h.1zM90.5 156.9h.2l-.2 .1zM90.8 156.8v-.1z"/>
<path d="M90.8 157.7v.2zM90.6 157.4l.2 .1zM90.3 157.4h.2zM90.2 157.5l-.1 .2zM90.2 157.9l.1 .1zM90.5 158h.1l.1 .1zM90.8 157.8v.1z"/>
<path d="M91.4 158.7v.1h-.1zM91.2 158.4l.2 .1zM90.8 158.4l.2-.1zM90.7 158.5h.1l-.1 .2h-.1zM90.7 158.9l.1 .1zM91 159h.2zM91.3 158.9l.1-.1z"/>
<path d="M91.8 157.1l-.1 .1zM91.6 156.8l.1 .1zM91.3 156.8l.1-.1zM91.1 156.9h.1l-.1 .2zM91.1 157.3l.2 .1zM91.4 157.4h.2l-.2 .1zM91.7 157.3l.1-.1z"/>
<path d="M107.5 150.5v.2h2.1v-.2zM109.9 150.5v.2h.2v-.2zM110.3 150.5v.2h2.1v-.2zM112.7 150.5v.2h.2v-.2zM113.2 150.5v.2h2.1v-.2zM115.5 150.5v.2h.2v-.2zM116 150.5v.2h2.1v-.2zM118.4 150.5v.2h.1v-.2zM118.8 150.5v.2h2.1v-.2zM121.2 150.5v.2h.2v-.2zM121.6 150.5v.2h2.1v-.2zM124 150.5v.2h.2v-.2z"/>
<path d="M124.5 150.5v.2h2.1v-.2zM126.9 150.5v.2h.1v-.2zM127.3 150.5v.2h2.1v-.2zM129.7 150.5v.2h.2v-.2zM130.1 150.5v.2h2.1v-.2zM132.5 150.5v.2h.2v-.2zM133 150.5v.2h2.1v-.2zM135.3 150.5v.2h.2v-.2zM135.8 150.5v.2h2.1v-.2zM138.2 150.5v.2h.1v-.2zM138.6 150.5v.2h2.1v-.2zM141 150.5v.2h.2v-.2z"/>
<path d="M141.4 150.5v.2h2.2v-.2zM143.8 150.5v.2h.2v-.2zM144.3 150.5v.2h2.1v-.2zM146.6 150.5v.2h.2v-.2zM147.1 150.5v.2h2.1v-.2zM149.5 150.5v.2h.1v-.2zM149.9 150.5v.2h2.2v-.2zM152.3 150.5v.2h.2v-.2zM152.7 150.5v.2h2.2v-.2zM155.2 150.5v.2h.1v-.2zM155.6 150.5v.2h2.1v-.2zM157.9 150.5v.2h.3v-.2z"/>
<path d="M158.4 150.5v.2h2.1v-.2zM160.8 150.5v.2h.2v-.2zM161.2 150.5v.2h2.2v-.2zM163.6 150.5v.2h.2v-.2zM164.1 150.5v.2h2.1v-.2zM166.5 150.5v.2h.1v-.2zM166.9 150.5v.2h2.1v-.2zM169.3 150.5v.2h.2v-.2zM169.7 150.5v.2h2.1v-.2zM172.1 150.5v.2h.2v-.2zM172.6 150.5v.2h2.1v-.2zM174.9 150.5v.2h.2v-.2z"/>
<path d="M175.4 150.5v.2h2.1v-.2zM177.8 150.5v.2h.1v-.2zM178.2 150.5v.2h2.1v-.2zM180.6 150.5v.2h.2v-.2zM181 150.5v.2h2.1v-.2zM183.4 150.5v.2h.2v-.2zM183.9 150.5v.2h2.1v-.2zM186.3 150.5v.2h.1v-.2zM186.7 150.5v.2h2.1v-.2zM189.1 150.5v.2h.2v-.2zM189.5 150.5v.2h2.1v-.2zM191.9 150.5v.2h.2v-.2z"/>
<path d="M192.4 150.5v.2h2.1v-.2zM194.7 150.5v.2h.2v-.2zM195.2 150.5v.2h2.1v-.2zM197.6 150.5v.2h.1v-.2zM198 150.5v.2h2.1v-.2zM200.4 150.5v.2h.2v-.2zM200.8 150.5v.2h2.1v-.2zM203.2 150.5v.2h.2v-.2zM203.7 150.5v.2h2.1v-.2zM206 150.5v.2h.2v-.2zM206.5 150.5v.2h2.1v-.2zM208.9 150.5v.2h.1v-.2zM209.3 150.5v.2h2.2v-.2zM211.7 150.5v.2h.2v-.2zM212.1 150.5v.2h2.1v-.2zM214.5 150.5v.2h.2v-.2zM215 150.5v.2h2.1v-.2zM217.3 150.5v.2h.3v-.2z"/>
<path d="M217.7 150.6v2.2h.2v-2.2l-.1-.1zM217.7 153v.2h.2v-.2zM217.7 153.5v2.1h.2v-2.1zM217.7 155.9v.1h.2v-.1zM217.7 156.3v2.1h.2v-2.1zM217.7 158.7v.2h.2v-.2zM217.7 159.1v2.1h.2v-2.1zM217.7 161.5v.2h.2v-.2zM217.7 162v2.1h.2v-2.1zM217.7 164.3v.2h.2v-.2zM217.7 164.8v2.1h.2v-2.1zM217.7 167.2v.1h.2v-.1zM217.7 167.6v2.1h.2v-2.1zM217.7 170v.2h.2v-.2zM217.7 170.4v2.2h.2v-2.2zM217.7 172.8v.2h.2v-.2zM217.7 173.3v2.1h.2v-2.1zM217.7 175.6v.3h.2v-.3zM217.7 176.1v2.1h.2v-2.1zM217.7 178.5v.1h.2v-.1zM217.7 178.9v2.2h.2v-2.2zM217.7 181.3v.2h.2v-.2zM217.7 181.7v2.2h.2v-2.2zM217.7 184.2v.1h.2v-.1zM217.7 184.6v2.1h.2v-2.1zM217.7 187v.2h.2v-.2zM217.7 187.4v2.1h.2v-2.1zM217.7 189.8v.2h.2v-.2zM217.7 190.2v2.2h.2v-2.2zM217.7 192.6v.2h.2v-.2z"/>
<path d="M73.4 193.1l.2 .1h2.1v-.2h-2.1zM75.9 193v.2h.2v-.2zM76.4 193v.2h2.1v-.2zM78.8 193v.2h.2v-.2zM79.2 193v.2h2.1v-.2zM81.6 193v.2h.2v-.2zM82 193v.2h2.2v-.2zM84.4 193v.2h.2v-.2zM84.9 193v.2h2.1v-.2zM87.2 193v.2h.2v-.2zM87.7 193v.2h2.1v-.2zM90.1 193v.2h.2v-.2z"/>
<path d="M90.5 193v.2h2.2v-.2zM92.9 193v.2h.2v-.2zM93.3 193v.2h2.2v-.2zM95.8 193v.2h.1v-.2zM96.2 193v.2h2.1v-.2zM98.6 193v.2h.2v-.2zM99 193v.2h2.1v-.2zM101.4 193v.2h.2v-.2zM101.9 193v.2h2.1v-.2zM104.2 193v.2h.2v-.2zM104.6 193v.2h2.2v-.2zM107.1 193v.2h.1v-.2z"/>
<path d="M107.5 193v.2h2.1v-.2zM109.9 193v.2h.2v-.2zM110.3 193v.2h2.1v-.2zM112.7 193v.2h.2v-.2zM113.2 193v.2h2.1v-.2zM115.5 193v.2h.2v-.2zM116 193v.2h2.1v-.2zM118.4 193v.2h.1v-.2zM118.8 193v.2h2.1v-.2zM121.2 193v.2h.2v-.2zM121.6 193v.2h2.1v-.2zM124 193v.2h.2v-.2z"/>
<path d="M124.5 193v.2h2.1v-.2zM126.9 193v.2h.1v-.2zM127.3 193v.2h2.1v-.2zM129.7 193v.2h.2v-.2zM130.1 193v.2h2.1v-.2zM132.5 193v.2h.2v-.2zM133 193v.2h2.1v-.2zM135.3 193v.2h.2v-.2zM135.8 193v.2h2.1v-.2zM138.2 193v.2h.1v-.2zM138.6 193v.2h2.1v-.2zM141 193v.2h.2v-.2z"/>
<path d="M141.4 193v.2h2.2v-.2zM143.8 193v.2h.2v-.2zM144.3 193v.2h2.1v-.2zM146.6 193v.2h.2v-.2zM147.1 193v.2h2.1v-.2zM149.5 193v.2h.1v-.2zM149.9 193v.2h2.2v-.2zM152.3 193v.2h.2v-.2zM152.7 193v.2h2.2v-.2zM155.2 193v.2h.1v-.2zM155.6 193v.2h2.1v-.2zM157.9 193v.2h.3v-.2z"/>
<path d="M158.4 193v.2h2.1v-.2zM160.8 193v.2h.2v-.2zM161.2 193v.2h2.2v-.2zM163.6 193v.2h.2v-.2zM164.1 193v.2h2.1v-.2zM166.5 193v.2h.1v-.2zM166.9 193v.2h2.1v-.2zM169.3 193v.2h.2v-.2zM169.7 193v.2h2.1v-.2zM172.1 193v.2h.2v-.2zM172.6 193v.2h2.1v-.2zM174.9 193v.2h.2v-.2z"/>
<path d="M175.4 193v.2h2.1v-.2zM177.8 193v.2h.1v-.2zM178.2 193v.2h2.1v-.2zM180.6 193v.2h.2v-.2zM181 193v.2h2.1v-.2zM183.4 193v.2h.2v-.2zM183.9 193v.2h2.1v-.2zM186.3 193v.2h.1v-.2zM186.7 193v.2h2.1v-.2zM189.1 193v.2h.2v-.2zM189.5 193v.2h2.1v-.2zM191.9 193v.2h.2v-.2z"/>
<path d="M192.4 193v.2h2.1v-.2zM194.7 193v.2h.2v-.2zM195.2 193v.2h2.1v-.2zM197.6 193v.2h.1v-.2zM198 193v.2h2.1v-.2zM200.4 193v.2h.2v-.2zM200.8 193v.2h2.1v-.2zM203.2 193v.2h.2v-.2zM203.7 193v.2h2.1v-.2zM206 193v.2h.2v-.2zM206.5 193v.2h2.1v-.2zM208.9 193v.2h.1v-.2zM209.3 193v.2h2.2v-.2zM211.7 193v.2h.2v-.2zM212.1 193v.2h2.1v-.2zM214.5 193v.2h.2v-.2zM215 193v.2h2.1v-.2zM217.3 193v.2h.3v-.2z"/>
</g>
<g font-size="3.1">
<text x="135.8" y="87.8">SIEMENS</text>
<text x="87.7" y="179.7">SIEMENS</text>
</g>
<g font-size="2.6">
<text x="145.4" y="171.6">3~</text>
<text x="146.1" y="168.4">M</text>
</g>
<g font-size="2.2">
<text x="21" y="15.7">L1</text>
<text x="268" y="15.7">L1</text>
<text x="21.8" y="21.4">N</text>
<text x="268" y="21.4">N</text>
<text x="20.9" y="27">PE</text>
<text x="268" y="27">PE</text>
<text x="19.9" y="32.7">24v</text>
<text x="268" y="32.7">24v</text>
<text x="21" y="38.3">0v</text>
<text x="268" y="38.3">0v</text>
<text x="9.5" y="68.3">-Q2</text>
<text x="66.7" y="153.2">+ROB</text>
<text x="80.1" y="157.4">-M2</text>
<text x="200.1" y="178.4">G</text>
<text x="3.7" y="198">58</text>
<text x="290.7" y="198">60</text>
<text x="43.1" y="203.8">Delta Robota</text>
<text x="133.5" y="201.5">FP BARAKALDO</text>
<text x="175.7" y="201.5">Eje A2</text>
</g>
<g font-size="1.6">
<text x="19.3" y="2.5">0</text>
<text x="50.5" y="2.5">1</text>
<text x="78.7" y="2.5">2</text>
<text x="107.1" y="2.5">3</text>
<text x="135.3" y="2.4">4</text>
<text x="163.7" y="2.4">5</text>
<text x="191.9" y="2.4">6</text>
<text x="220.2" y="2.4">7</text>
<text x="248.5" y="2.4">8</text>
<text x="279.6" y="2.4">9</text>
<text x="16.4" y="15.5">58.9 /</text>
<text x="270.8" y="15.5">/ 60.0</text>
<text x="17.2" y="21.1">58.9 /</text>
<text x="270" y="21.1">/ 60.0</text>
<text x="16.2" y="26.8">58.9 /</text>
<text x="271" y="26.8">/ 60.0</text>
<text x="15.2" y="32.4">58.9 /</text>
<text x="272" y="32.4">/ 60.0</text>
<text x="16.4" y="38.1">58.9 /</text>
<text x="270.8" y="38.1">/ 60.0</text>
<text x="18.5" y="69.2">SH1</text>
<text x="46.9" y="69.2">L1</text>
<text x="52.5" y="69.2">L2</text>
<text x="58.2" y="69.2">L3</text>
<text x="66.6" y="69.2">PE1</text>
<text x="78" y="69.2">STO1</text>
<text x="86.4" y="69.2">STO+</text>
<text x="95" y="69.2">STO2</text>
<text x="103.4" y="69.2">+24V</text>
<text x="111.9" y="69.2">M</text>
<text x="133.3" y="69.2">X4</text>
<text x="137.4" y="69.2">.</text>
<text x="149.1" y="69.2">X150 P1</text>
<text x="157.2" y="69.2">.</text>
<text x="169" y="69.2">X150 P2</text>
<text x="177" y="69.2">.</text>
<text x="195.6" y="69.2">X8</text>
<text x="199.6" y="69.2">1</text>
<text x="205.2" y="69.2">2</text>
<text x="210.9" y="69.2">3</text>
<text x="216.6" y="69.2">4</text>
<text x="222.2" y="69.2">6</text>
<text x="227.9" y="69.2">7</text>
<text x="244.9" y="69.2">5</text>
<text x="250.5" y="69.2">8</text>
<text x="256.2" y="69.2">9</text>
<text x="261.8" y="69.2">10</text>
<text x="49.1" y="73">200V</text>
<text x="101.8" y="73">24V SUPPLY</text>
<text x="202" y="75.6" transform="rotate(-90 202 75.6)">I1.4</text>
<text x="207.6" y="75.6" transform="rotate(-90 207.6 75.6)">I1.5</text>
<text x="213.3" y="75.6" transform="rotate(-90 213.3 75.6)">I1.6</text>
<text x="218.9" y="75.6" transform="rotate(-90 218.9 75.6)">I1.7</text>
<text x="125.1" y="90">SINAMICS V90, PROFINET,1/3 AC 200V 0.4kW</text>
<text x="133.9" y="93.8">6SL3210-5FB10-4UF1</text>
<text x="136.3" y="91.9">SINAMICS V90</text>
<text x="168" y="99.4">X5</text>
<text x="173.3" y="99.2">.</text>
<text x="48.3" y="105">MOTOR</text>
<text x="64.3" y="105">RESISTOR</text>
<text x="202" y="103.9" transform="rotate(-90 202 103.9)">Q1.2</text>
<text x="213.3" y="103.9" transform="rotate(-90 213.3 103.9)">Q1.3</text>
<text x="18.5" y="108.8">SH2</text>
<text x="46.9" y="108.8">U</text>
<text x="52.5" y="108.8">V</text>
<text x="58.2" y="108.8">W</text>
<text x="63.8" y="108.8">DCP</text>
<text x="69.5" y="108.8">R2</text>
<text x="75.1" y="108.8">R1</text>
<text x="83.6" y="108.8">PE2</text>
<text x="102.2" y="108.8">X9</text>
<text x="106.3" y="108.8">.</text>
<text x="195.6" y="108.8">X8</text>
<text x="199.6" y="108.8">11</text>
<text x="205.2" y="108.8">12</text>
<text x="210.9" y="108.8">13</text>
<text x="216.6" y="108.8">14</text>
<text x="227.9" y="108.8">17</text>
<text x="233.6" y="108.8">18</text>
<text x="244.9" y="108.8">15</text>
<text x="250.5" y="108.8">16</text>
<text x="256.2" y="108.8">19</text>
<text x="261.8" y="108.8">20</text>
<text x="95.2" y="158.3">XD2</text>
<text x="100.1" y="158.3">SH</text>
<text x="111.4" y="158.3">2</text>
<text x="117.1" y="158.3">1</text>
<text x="131.9" y="158.3">XD1</text>
<text x="136.8" y="158.3">SH</text>
<text x="142.5" y="158.3">1</text>
<text x="148.2" y="158.3">2</text>
<text x="153.8" y="158.3">3</text>
<text x="162.3" y="158.3">PE</text>
<text x="197.8" y="158.3">XG</text>
<text x="201.9" y="158.3">.</text>
<text x="87.7" y="181.9">Servomotor 1FL2/3AC 400V</text>
<text x="87.7" y="183.8">1FL2306-6AC11-0HB0</text>
<text x="198.2" y="182.8">AS17bit</text>
<text x="1.9" y="198.3" transform="rotate(-90 1.9 198.3)">Protegido por derechos de autor. Queda prohibida la difusión o reproducción de este documento, así como la utilización y divulgación de su contenido, a no ser que se autorice expresamente.</text>
<text x="43" y="200.7">Nombre de proyecto</text>
<text x="56.2" y="200.7">Delta_Robota</text>
<text x="99.4" y="202.5">IEC_bas003</text>
<text x="99.4" y="200.3">Número de proyecto</text>
<text x="246.5" y="200.8">=PLC</text>
<text x="272" y="200.8">&amp;</text>
<text x=".7" y="209.3">Cambio</text>
<text x="14.9" y="209.3">Fecha</text>
<text x="29" y="209.3">Nombre</text>
<text x="43" y="209.2">Autor</text>
<text x="56.1" y="209.2">Kepa</text>
<text x="99.4" y="209.2">Comprobado por</text>
<text x="99.4" y="204.8">Número de diseño</text>
<text x="175.9" y="209.2">Fecha</text>
<text x="183.6" y="209.2">27/03/2026</text>
<text x="192.4" y="209.2">Resp.</text>
<text x="216.7" y="209.2">Kepa</text>
<text x="246.5" y="206.3">+A2</text>
<text x="272.1" y="209.2">Hoja</text>
<text x="272.1" y="206.3">Página</text>
<text x="282.5" y="209.2">10</text>
<text x="285.7" y="209.2">desde</text>
<text x="294.6" y="209.2">16</text>
<text x="294.6" y="206.3">59</text>
</g>
<g font-size="1.2">
<text x="34" y="14.6">58141</text>
<text x="155.6" y="14.6">59141</text>
<text x="34" y="20.2">58151</text>
<text x="155.6" y="20.2">59151</text>
<text x="62.2" y="31.5">58123</text>
<text x="183.9" y="31.5">59123</text>
<text x="62.2" y="37.2">58133</text>
<text x="183.9" y="37.2">59133</text>
<text x="46.3" y="51.3">59141</text>
<text x="57.6" y="51.3">59151</text>
<text x="102.9" y="51.3">59123</text>
<text x="111.4" y="51.3">59133</text>
<text x="79.2" y="62.7">Puente</text>
<text x="87.7" y="62.7">Puente</text>
<text x="136.9" y="77.8" transform="rotate(-90 136.9 77.8)">MINI-USB</text>
<text x="199.2" y="74.6" transform="rotate(-90 199.2 74.6)">DI1</text>
<text x="204.8" y="74.6" transform="rotate(-90 204.8 74.6)">DI2</text>
<text x="210.5" y="74.6" transform="rotate(-90 210.5 74.6)">DI3</text>
<text x="216.1" y="74.6" transform="rotate(-90 216.1 74.6)">DI4</text>
<text x="221.8" y="77" transform="rotate(-90 221.8 77)">DI_COM</text>
<text x="227.4" y="77" transform="rotate(-90 227.4 77)">DI_COM</text>
<text x="156.8" y="78.1" transform="rotate(-90 156.8 78.1)">PROFINET</text>
<text x="176.6" y="78.1" transform="rotate(-90 176.6 78.1)">PROFINET</text>
<text x="244.4" y="78.2" transform="rotate(-90 244.4 78.2)">RESERVED</text>
<text x="250.1" y="78.2" transform="rotate(-90 250.1 78.2)">RESERVED</text>
<text x="255.8" y="78.2" transform="rotate(-90 255.8 78.2)">RESERVED</text>
<text x="261.4" y="78.2" transform="rotate(-90 261.4 78.2)">RESERVED</text>
<text x="172.9" y="98.3" transform="rotate(-90 172.9 98.3)">microSD-CARD</text>
<text x="105.8" y="103.9" transform="rotate(-90 105.8 103.9)">ENCODER</text>
<text x="199.2" y="103.9" transform="rotate(-90 199.2 103.9)">DO1+</text>
<text x="204.8" y="103.9" transform="rotate(-90 204.8 103.9)">DO1-</text>
<text x="210.5" y="103.9" transform="rotate(-90 210.5 103.9)">DO2+</text>
<text x="216.1" y="103.9" transform="rotate(-90 216.1 103.9)">DO2-</text>
<text x="227.4" y="103.9" transform="rotate(-90 227.4 103.9)">BK+</text>
<text x="233.1" y="103.9" transform="rotate(-90 233.1 103.9)">BK-</text>
<text x="244.4" y="103.9" transform="rotate(-90 244.4 103.9)">RESERVED</text>
<text x="250.1" y="103.9" transform="rotate(-90 250.1 103.9)">RESERVED</text>
<text x="255.8" y="103.9" transform="rotate(-90 255.8 103.9)">RESERVED</text>
<text x="261.4" y="103.9" transform="rotate(-90 261.4 103.9)">RESERVED</text>
<text x="65.1" y="113.6">Puente</text>
<text x="104.3" y="116.7" transform="rotate(-90 104.3 116.7)">59113</text>
<text x="45" y="122.3" transform="rotate(-90 45 122.3)">59111</text>
<text x="50.6" y="122.3" transform="rotate(-90 50.6 122.3)">59121</text>
<text x="56.3" y="122.3" transform="rotate(-90 56.3 122.3)">59131</text>
<text x="80.6" y="124.9">59131</text>
<text x="152.7" y="122.1">59113</text>
<text x="89.8" y="130.6">59121</text>
<text x="65.8" y="133.4">59111</text>
<text x="200.5" y="142.1" transform="rotate(-90 200.5 142.1)">59113</text>
<text x="141.1" y="147.8" transform="rotate(-90 141.1 147.8)">59111</text>
<text x="146.8" y="147.8" transform="rotate(-90 146.8 147.8)">59121</text>
<text x="152.4" y="147.8" transform="rotate(-90 152.4 147.8)">59131</text>
<text x="111.5" y="163.7" transform="rotate(-90 111.5 163.7)">BR-</text>
<text x="117.2" y="164.1" transform="rotate(-90 117.2 164.1)">BR+</text>
<text x="142.6" y="162.7" transform="rotate(-90 142.6 162.7)">U</text>
<text x="148.2" y="162.6" transform="rotate(-90 148.2 162.6)">V</text>
<text x="153.9" y="163" transform="rotate(-90 153.9 163)">W</text>
<text x="202" y="172.7" transform="rotate(-90 202 172.7)">ABSOLUTE ENCODER</text>
<text x="246.5" y="203.2">PLC</text>
<text x="246.5" y="208.8">Armario 2</text>
</g>
<text font-size="1" x="129.3" y="160.1">M23</text>
<g font-size=".9">
<text x="183.4" y="68.9">X</text>
<text x="190.3" y="68.5">1</text>
<text x="90.1" y="108.5">X</text>
<text x="96.9" y="108.1">1</text>
<text x="183.4" y="108.5">X</text>
<text x="190.3" y="108.1">1</text>
<text x="92.5" y="160.2">M17</text>
<text x="194.4" y="160.2">M17</text>
</g>
<g font-size=".8">
<text x="142.5" y="71">8</text>
<text x="145.5" y="71">1</text>
<text x="162.2" y="71">8</text>
<text x="165.3" y="71">1</text>
</g>
<g font-size=".7">
<text x="125.7" y="158.3">2</text>
<text x="127.1" y="159.6">1</text>
<text x="127.2" y="156.5">3</text>
</g>
<g font-size=".6">
<text x="89.3" y="158.2">1</text>
<text x="91.4" y="158.2">2</text>
<text x="191.1" y="158.2">3</text>
<text x="191.2" y="157.3">2</text>
<text x="191.6" y="158.9">4</text>
<text x="192.2" y="156.8">1</text>
<text x="192.2" y="157.9">8</text>
<text x="192.7" y="158.9">5</text>
<text x="193.1" y="157.3">7</text>
<text x="193.2" y="158.2">6</text>
</g>
</svg>
